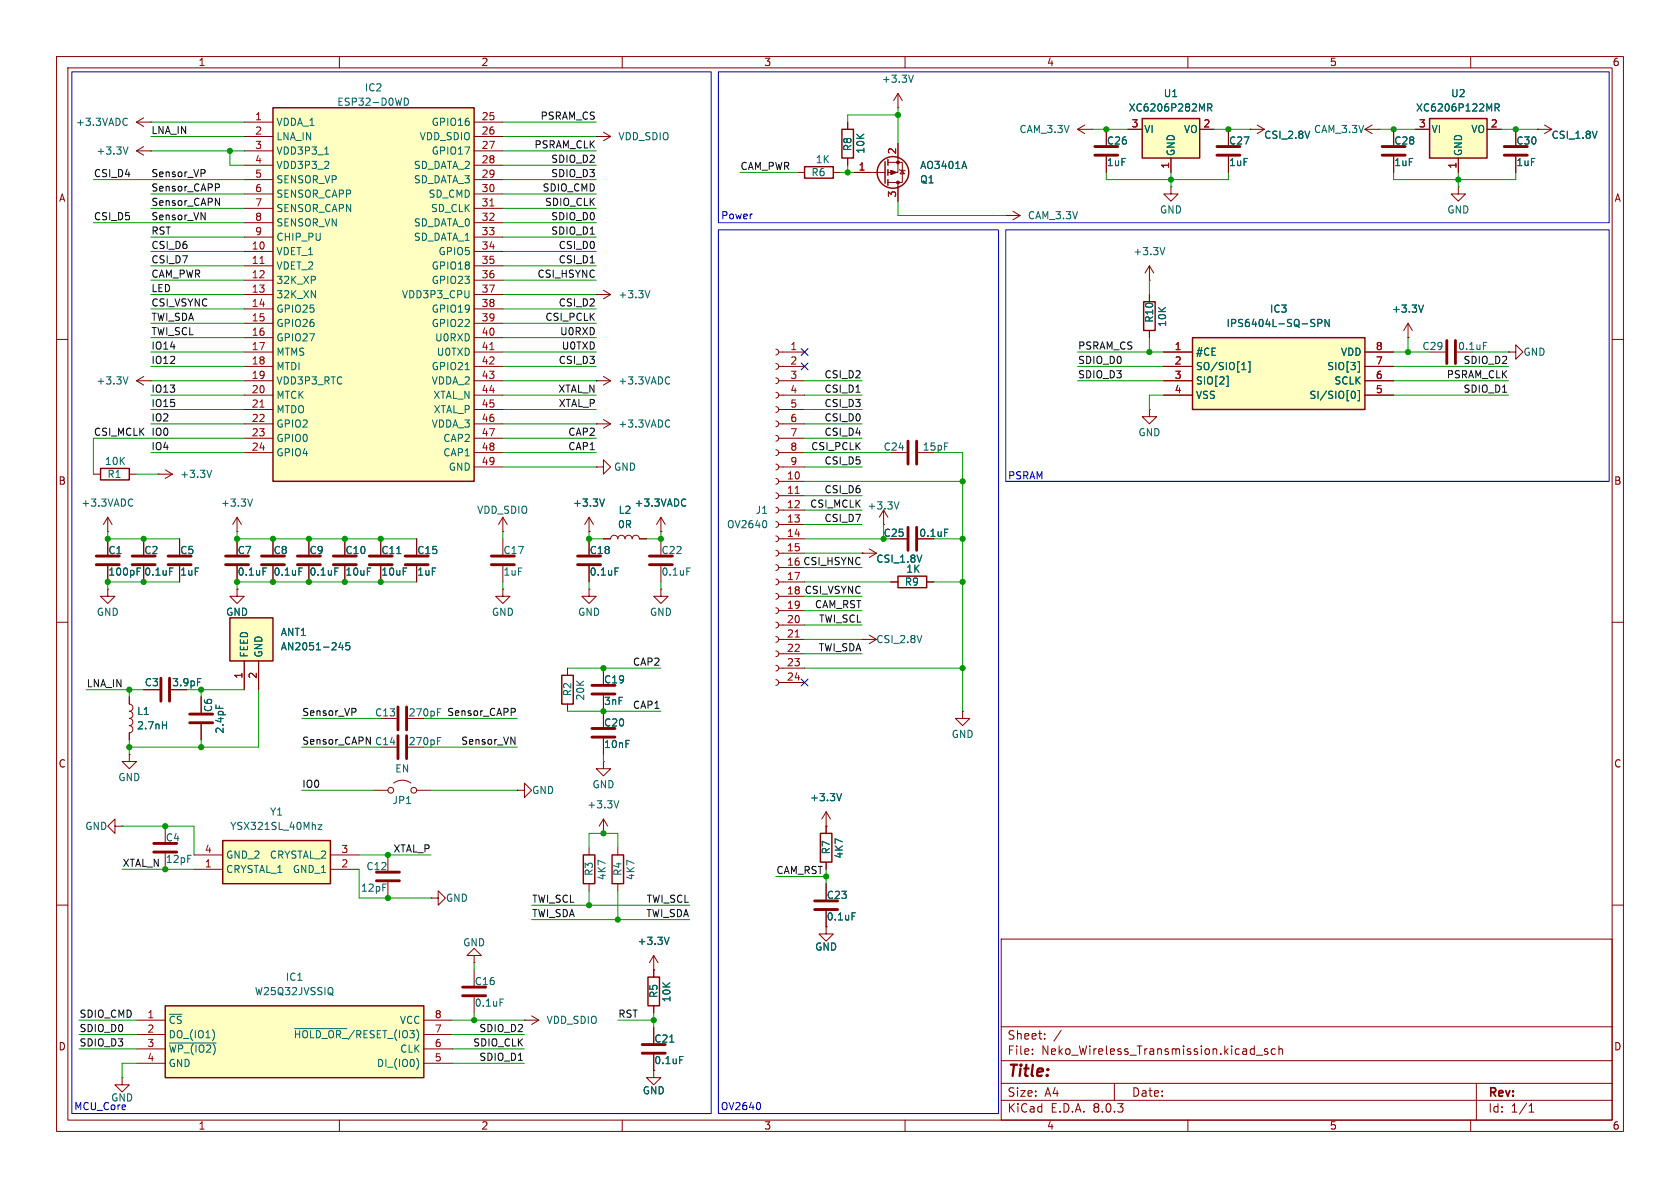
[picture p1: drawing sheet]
<svg xmlns="http://www.w3.org/2000/svg" width="297mm" height="210mm" viewBox="0 0 297 210" stroke-linecap="round" stroke-linejoin="round" font-family="sans-serif">
<g fill="none" stroke="#840000" stroke-width=".18">
<path d="M10 10h277v190h-277zM12 12h273v186h-273zM60 10v2M110 10v2M160 10v2M210 10v2M260 10v2M24.1 26.7l1.3 .7M24.1 26.7h2.6M24.1 21.6l1.3 .8M24.1 21.6h2.6M25.4 25.9l-1.3 .8"/>
<path d="M25.4 20.8l-1.3 .8M26.7 26.7h.1M26.7 21.6h.1M221 22.9h.1M221 22.9h2.5M222.2 22.1l1.3 .8M223.5 22.9l-1.3 .7M241.3 22.9l1.3 .7M241.3 22.9h2.5M242.6 22.1l-1.3 .8M243.8 22.9h.1M257.8 33v1.3h-1.3l1.3 1.3 1.3-1.3h-1.3"/>
<path d="M257.8 33h.1M10 60h2M105.4 52.1h.1M105.4 52.1h2.5M106.7 51.3l1.2 .8M107.9 52.1l-1.2 .7M285 60h2M105.4 74.9h.1M105.4 67.3h.1M105.4 74.9h2.5M105.4 67.3h2.5M106.7 74.2l1.2 .7"/>
<path d="M106.7 66.5l1.2 .8M107.9 74.9l-1.2 .8M107.9 67.3l-1.2 .8M19 94h.1M19 91.4l-.7 1.3M19 91.4v2.6M19 91.4l.8 1.3M27.9 83.8h.1M27.9 83.8h2.6M29.2 83.1l1.3 .7M30.5 83.8l-1.3 .8M88.9 94h.1"/>
<path d="M88.9 91.4l.8 1.3M88.9 91.4v2.6M88.9 91.4l-.8 1.3M104.1 94h.1M104.1 91.4l-.7 1.3M104.1 91.4v2.6M104.1 91.4l.8 1.3M105.4 82.6h1.3v1.2l1.2-1.2-1.2-1.3v1.3M105.4 82.6h.1M106.7 95.3h1.2a.64 .64 0 0 1 .7-.7 .64 .64 0 0 1 .6 .7 .64 .64 0 0 1 .7-.7 .64 .64 0 0 1 .6 .7 .64 .64 0 0 1 .6-.7 .64 .64 0 0 1 .7 .7 .64 .64 0 0 1 .6-.7 .64 .64 0 0 1 .6 .7h1.3M10 110h2M285 110h2"/>
<path d="M10 160h2M285 160h2M177 166h108v32h-108zM21.6 190.5v1.3h-1.3l1.3 1.2 1.3-1.2h-1.3M21.6 190.5h.1M60 198v2M110 198v2M115.6 181.6v2.8M115.6 186.4v2.8M160 198v2M177 194.5h108M177 191.5h108"/>
<path d="M177 187.5h108M177 181.5h108M182.5 186.3v.1M182.5 185.5v.1M184.7 183.6v.1M184.7 182.8v.1M187.6 182.1l-1.3 2M197 191.5v3M210 198v2M222.1 186.5h1.1M224.1 185.5l-.4-.1-.2 .2 .1 .2 .5 .2v.3h-.6M225.5 185.5l-.5-.1-.3 .3v.4l.2 .2h.6"/>
<path d="M226.1 185.5l.2-.1 .4 .1v.9M226.1 184.9v1.5M260 198v2M261 191.5v6.5M270.3 196.6h.9M270.3 195.5l.4-.4v1.5"/>
</g>
<g fill="none" stroke="#006464" stroke-width=".18">
<path d="M22.3 20.9l.2 .1M22.5 22l-.2 .2M22.6 26l-.4 1.2M114.9 51.4l-.4 1.2M118.2 74.2l.2 .2M118.2 66.6l.2 .1M118.4 75.4l-.2 .1M118.4 67.8l-.2 .1M23.2 88.2l.3 .1M23.5 89.4l-.3 .1M37.4 83.1l-.4 1.3M106.9 88.2l-.5 1.3"/>
<path d="M118.4 184.2h.7M120.2 186.8h.6"/>
</g>
<path d="M113.5 186.2h4.1M113.5 184.7h4.1" fill="none" stroke="#840000" stroke-width=".51"/>
<path d="M48.3 19.1h35.5v66h-35.5z" fill="#ffffc2"/>
<path d="M48.3 19.1h35.5v66h-35.5zM17.8 82.8h5.1v2h-5.1zM114.6 172.7h2v5.1h-2z" fill="none" stroke="#840000" stroke-width=".25"/>
<g fill="none" stroke="#840000" stroke-width=".18">
<path d="M43.2 21.6h5.1M43.2 24.1h5.1M43.2 26.7h5.1M43.2 29.2h5.1M43.2 31.8h5.1M43.2 34.3h5.1M43.2 36.8h5.1M43.2 39.4h5.1M83.8 21.6h5.1M83.8 24.1h5.1M83.8 26.7h5.1M83.8 29.2h5.1"/>
<path d="M83.8 31.8h5.1M83.8 34.3h5.1M83.8 36.8h5.1M83.8 39.4h5.1M105.4 24.1h.1M105.4 24.1h2.5M106.7 23.4l1.2 .7M107.9 24.1l-1.2 .8M217.2 22.9v2.8M217.2 27.7v2.8M246.4 22.9v2.8M246.4 27.7v2.8"/>
<path d="M268 22.9v2.8M268 27.7v2.8M43.2 44.5h5.1M43.2 47h5.1M43.2 49.5h5.1M43.2 52.1h5.1M43.2 54.6h5.1M43.2 57.2h5.1M43.2 59.7h5.1M43.2 41.9h5.1M83.8 44.5h5.1M83.8 47h5.1"/>
<path d="M83.8 49.5h5.1M83.8 52.1h5.1M83.8 54.6h5.1M83.8 57.2h5.1M83.8 59.7h5.1M83.8 41.9h5.1M248.9 59.7h.1M248.9 57.2l-.7 1.2M248.9 57.2v2.5M248.9 57.2l.8 1.2M24.1 67.3h2.6M24.1 67.3l1.3 .8"/>
<path d="M25.4 66.5l-1.3 .8M26.7 67.3h.1M43.2 62.2h5.1M43.2 64.8h5.1M43.2 67.3h5.1M43.2 69.9h5.1M43.2 72.4h5.1M43.2 74.9h5.1M43.2 77.5h5.1M83.8 62.2h5.1M83.8 64.8h5.1M83.8 67.3h5.1"/>
<path d="M83.8 69.9h5.1M83.8 72.4h5.1M83.8 74.9h5.1M83.8 77.5h5.1M252.7 62.2h2.8M16.5 83.8h1.3M19 95.3v2.7M22.9 83.8h1.2M31.7 95.3v2.7M41.9 94h.1M41.9 91.4l-.8 1.3M41.9 91.4v2.6"/>
<path d="M41.9 91.4l.8 1.3M43.2 80h5.1M83.8 80h5.1M83.8 82.6h5.1M116.8 94h.1M116.8 91.4v2.6M116.8 95.3v2.7M116.8 91.4l-.7 1.3M116.8 91.4l.8 1.3M31.7 100.1v2.8M116.8 104.1v1.3h-1.2l1.2 1.3 1.3-1.3h-1.3M116.8 104.1h.1"/>
<path d="M116.8 100.1v2.8M115.6 171.5h.1M115.6 168.9l-.8 1.3M115.6 168.9v3.8M115.6 177.8v1.3M115.6 168.9l.7 1.3M115.6 189.2v1.3h-1.3l1.3 1.3 1.2-1.3h-1.2M115.6 189.2h.1"/>
</g>
<path d="M86.6 36.4h.7M46 46.6h.7M46 72h.7M86.6 61.8h.7" fill="none" stroke="#a90000" stroke-width=".18"/>
<g fill="none" stroke="#006464" stroke-width=".18">
<path d="M71.5 17.3a.64 .64 0 0 1 .7 .7 .64 .64 0 0 1-.7 .6zM57.4 27.2h.7M251.6 53.9l-.4 1.3M22.6 66.6l-.4 1.3M82.2 65.3h.8M262.2 60.5h.7M44.6 88.2l-.4 1.3M121 88.2l.3 .1M121.3 89.4l-.3 .1M24.2 100.4h.6M24.2 101h.5M121.4 100.4h.6"/>
<path d="M118.3 165.7l-.4 1.2"/>
</g>
<g fill="none" stroke="#840000" stroke-width=".51">
<path d="M215.1 27.4h4.1M215.1 25.9h4.1M244.3 27.4h4.1M244.3 25.9h4.1M265.9 27.4h4.1M265.9 25.9h4.1M255.8 60.2v4.1M257.3 60.2v4.1M17 99.8h4.1M17 98.3h4.1M29.7 99.8h4.1M29.7 98.3h4.1"/>
<path d="M114.8 99.8h4.1M114.8 98.3h4.1"/>
</g>
<path d="M252.7 21h10.2v6.9h-10.2z" fill="#ffffc2"/>
<path d="M252.7 21h10.2v6.9h-10.2zM158.7 101.9h5.1v2h-5.1zM145 147.3h2.1v5.1h-2.1z" fill="none" stroke="#840000" stroke-width=".25"/>
<g fill="none" stroke="#840000" stroke-width=".18">
<path d="M250.2 22.9h2.5M257.8 27.9v2.6M262.9 22.9h2.5M203.2 49.5h.1M203.2 47l-.8 1.3M203.2 47v2.5M203.2 47l.8 1.3M137.2 79.5l.3 .2 .2 .3-.2 .4-.3 .1M137.2 77l.3 .1 .2 .4-.2 .3-.3 .2M137.2 74.4l.3 .2 .2 .3-.2 .4-.3 .1M137.2 71.9l.3 .1 .2 .4-.2 .3-.3 .2M137.2 69.3l.3 .2 .2 .4-.2 .3-.3 .2"/>
<path d="M137.2 66.8l.3 .2 .2 .3-.2 .4-.3 .1M137.2 64.3l.3 .1 .2 .4-.2 .3-.3 .2M137.2 61.7l.3 .2 .2 .3-.2 .4-.3 .1M137.7 77.5h4.5M137.7 74.9h4.5M137.7 72.4h4.5M137.7 69.9h4.5M137.7 67.3h4.5M137.7 64.8h4.5M137.7 62.2h4.5M203.2 72.4v1.3h-1.3l1.3 1.2 1.3-1.2h-1.3M203.2 72.4h.1"/>
<path d="M137.2 99.8l.3 .2 .2 .3-.2 .4-.3 .1M137.2 97.3l.3 .1 .2 .4-.2 .3-.3 .2M137.2 94.7l.3 .2 .2 .4-.2 .3-.3 .2M137.2 92.2l.3 .2 .2 .3-.2 .4-.3 .1M137.2 89.7l.3 .1 .2 .4-.2 .3-.3 .2M137.2 87.1l.3 .2 .2 .3-.2 .4-.3 .1M137.2 84.6l.3 .1 .2 .4-.2 .3-.3 .2M137.2 82l.3 .2 .2 .4-.2 .3-.3 .2M137.7 97.8h4.5M137.7 95.3h4.5M137.7 92.7h4.5M137.7 90.2h4.5"/>
<path d="M137.7 87.6h4.5M137.7 85.1h4.5M137.7 82.6h4.5M137.7 80h4.5M152.4 97.8h.1M152.4 97.8h2.5M153.7 97l1.2 .8M154.9 97.8l-1.2 .8M156.2 92.7h.1M156.2 90.2l-.8 1.2M156.2 90.2v2.5M156.2 90.2l.8 1.2"/>
<path d="M157.5 95.3h2.8M157.5 80h2.8M162.3 80h2.8M137.2 117.6l.3 .2 .2 .3-.2 .4-.3 .1M137.2 115.1l.3 .1 .2 .4-.2 .3-.3 .2M137.2 112.5l.3 .2 .2 .3-.2 .4-.3 .1M137.2 110l.3 .1 .2 .4-.2 .3-.3 .2M137.2 107.4l.3 .2 .2 .4-.2 .3-.3 .2M137.2 104.9l.3 .2 .2 .3-.2 .4-.3 .1M137.2 102.4l.3 .1 .2 .4-.2 .3-.3 .2M137.7 113h4.5M137.7 102.9h4.5"/>
<path d="M137.7 118.1h4.5M137.7 115.6h4.5M137.7 110.5h4.5M137.7 108h4.5M137.7 105.4h4.5M137.7 100.3h4.5M152.4 113h.1M152.4 113h2.5M153.7 112.3l1.2 .7M154.9 113l-1.2 .8M157.5 102.9h1.2M163.8 102.9h1.3"/>
<path d="M137.2 120.1l.3 .2 .2 .4-.2 .3-.3 .2M137.7 120.7h4.5M170.2 125.7v1.3h-1.3l1.3 1.3 1.2-1.3h-1.2M170.2 125.7h.1M146 146.1h.1M146 143.5l-.7 1.3M146 143.5v3.8M146 152.4v1.3M146 156.2v2.8M146 143.5l.8 1.3M146 163.8v1.3h-1.2l1.2 1.3 1.3-1.3h-1.3M146 163.8h.1"/>
<path d="M146 161v2.8"/>
</g>
<path d="M264.3 19h.6l.1-.2v-.3l-.7-.1v1.2M264.6 19l.4 .6M205.9 43.8l-.4 1.2M135.4 92.1l.1 .4-.1 .7M158.9 88.7l-.4 1.3M167 93.5h.6M148.8 140.3l-.5 1.2M150.6 161.4h.6" fill="none" stroke="#006464" stroke-width=".18"/>
<path d="M140.6 87.2h.7M140.6 112.6h.7" fill="none" stroke="#a90000" stroke-width=".18"/>
<path d="M160.5 78v4M162.1 78v4M160.5 93.2v4.1M162.1 93.2v4.1M144 159.3h4.1M144 160.8h4.1" fill="none" stroke="#840000" stroke-width=".51"/>
<path d="M210.8 59.7h30.5v12.7h-30.5z" fill="#ffffc2"/>
<path d="M202.2 53.3h2v5.1h-2zM210.8 59.7h30.5v12.7h-30.5z" fill="none" stroke="#840000" stroke-width=".25"/>
<g fill="none" stroke="#840000" stroke-width=".18">
<path d="M195.6 22.9v2.8M195.6 27.7v2.8M207 33v1.3h-1.3l1.3 1.3 1.3-1.3h-1.3M207 33h.1M271.8 22.9h.1M271.8 22.9h2.5M273 22.1l1.3 .8M274.3 22.9l-1.3 .7M203.2 52.1v1.2M203.2 58.4v1.3M205.7 62.2h5.1M205.7 64.8h5.1"/>
<path d="M205.7 67.3h5.1M205.7 69.9h5.1M241.3 62.2h5.1M241.3 64.8h5.1M241.3 67.3h5.1M241.3 69.9h5.1M266.7 62.2h1.3v1.3l1.2-1.3-1.2-1.2v1.2M266.7 62.2h.1"/>
</g>
<path d="M232.3 56.5h.1M232.3 57.2l.1 .2-.1 .3M233 57.1h.6l.1-.2-.1-.3-.6-.1v1.2M235 56.5v1.2l-.7-1.2v1.2M217.1 66.5v1.8h-.3M219.5 65.3h.8M220.7 64h.3v1.8h-.3M239.1 69.2h.1a.68 .68 0 0 1 .4 .6 .68 .68 0 0 1-.4 .6h-.1M240 64h.3v1.8h-.3M240 69h.3v1.9h-.3" fill="none" stroke="#006464" stroke-width=".18"/>
<path d="M193.5 27.4h4.1M193.5 25.9h4.1" fill="none" stroke="#840000" stroke-width=".51"/>
<path d="M201.9 21h10.2v6.9h-10.2z" fill="#ffffc2"/>
<g fill="none" stroke="#840000" stroke-width=".25">
<path d="M142.2 29.5h5.1v2h-5.1zM148.8 22.9h2.1v5h-2.1zM156.5 28.6v3.8M157 28.2v1M157 30v1M157 31.8v1M201.9 21h10.2v6.9h-10.2z"/>
<circle cx="157.9" cy="30.5" r="2.79"/>
</g>
<g fill="none" stroke="#840000" stroke-width=".18">
<path d="M158.7 19.1h.1M158.7 16.5l.8 1.3M158.7 16.5v2.6M158.7 16.5l-.7 1.3M141 30.5h1.2M147.3 30.5h1.3M149.9 21.6v1.3M149.9 27.9v1.3M151.1 30.5h5.4M157 28.7h2.5v3.6h-2.5M158.7 25.4v5.1h-1.7M158.7 32.3v3.3"/>
<path d="M159 30l.1 .1h.8l.1 .1M159.5 30.1l.4 .6h-.8zM177.8 38.1h.1M177.8 38.1h2.5M179.1 37.3l1.2 .8M180.3 38.1l-1.2 .8M190.5 22.9h2.5M190.5 22.9l1.3 .7M191.8 22.1l-1.3 .8M193 22.9h.1M199.4 22.9h2.5M207 27.9v2.6"/>
<path d="M212.1 22.9h2.5"/>
</g>
<path d="M161.5 13.3l-.5 1.2M213.5 19h.6l.1-.2v-.3l-.7-.1v1.2M213.8 19l.4 .6M170.5 28.5l.4 1.3" fill="none" stroke="#006464" stroke-width=".18"/>
<g fill="#840000" stroke="#840000" stroke-width=".18">
<path d="M157.5 30.1l1 .4-1 .4z"/>
<circle cx="158.7" cy="28.7" r=".25"/>
<circle cx="158.7" cy="32.3" r=".25"/>
</g>
<path d="M29.2 177.8h45.7v12.7h-45.7z" fill="#ffffc2"/>
<path d="M29.2 177.8h45.7v12.7h-45.7z" fill="none" stroke="#840000" stroke-width=".25"/>
<path d="M22.9 133.4v1.2h-1.3l1.3 1.3 1.2-1.3h-1.2M22.9 133.4h.1M20.3 146.1v1.2l-1.3-1.2 1.3-1.3v1.3h1.3M21.6 146.1h.1M24.1 180.3h5.1M24.1 182.9h5.1M24.1 185.4h5.1M24.1 188h5.1M74.9 180.3h5.1M74.9 182.9h5.1M74.9 185.4h5.1M74.9 188h5.1" fill="none" stroke="#840000" stroke-width=".18"/>
<path d="M58.7 174.6a.9 .9 0 0 1 0 1.2l.2 .2M29.9 184.4h8.3M37.9 182.6v.8M52.1 181.8h9.2M73.7 187.1a1.49 1.49 0 0 1 0 1.9" fill="none" stroke="#006464" stroke-width=".18"/>
<path d="M39.4 148.6h19v7.6h-19z" fill="#ffffc2"/>
<path d="M39.4 148.6h19v7.6h-19z" fill="none" stroke="#840000" stroke-width=".25"/>
<path d="M48.3 95.3v2.7M48.3 100.1v2.8M22.9 123.2v1.3a.64 .64 0 0 1 .6 .6 .64 .64 0 0 1-.6 .6 .64 .64 0 0 1 .6 .7 .64 .64 0 0 1-.6 .6 .64 .64 0 0 1 .6 .6 .64 .64 0 0 1-.6 .7 .64 .64 0 0 1 .6 .6 .64 .64 0 0 1-.6 .6v1.3M29.2 146.1v2.7M34.3 153.7h5.1M34.3 151.1h5.1M58.4 153.7h5.1M58.4 151.1h5.1M68.6 151.1v2.8M68.6 156v2.8" fill="none" stroke="#840000" stroke-width=".18"/>
<path d="M34.9 120h.6M52.8 100.4h.7M28.7 128.2h.7M29.4 127.6v1.2M56.2 145.8h.7l-.7 .8h.7" fill="none" stroke="#006464" stroke-width=".18"/>
<path d="M46.2 99.8h4.1M46.2 98.3h4.1M28.4 119.9v4.1M30 119.9v4.1M27.2 150.6h4M27.2 149.1h4M66.5 155.7h4.1M66.5 154.2h4.1" fill="none" stroke="#840000" stroke-width=".51"/>
<path d="M40.6 109.2h7.7v7.6h-7.7z" fill="#ffffc2"/>
<path d="M40.6 109.2h7.7v7.6h-7.7zM99.3 119.4h2v5.1h-2zM103.1 151.1h2.1v5.1h-2.1zM108.2 151.1h2v5.1h-2z" fill="none" stroke="#840000" stroke-width=".25"/>
<g fill="none" stroke="#840000" stroke-width=".18">
<path d="M149.9 21.6v1.3M149.9 27.9v1.3M151.1 30.5h2.6M158.7 25.4v2.5M158.7 33v2.6M195.6 22.9v2.8M195.6 27.7v2.8M199.4 22.9h2.5M207 27.9v2.6M212.1 22.9h2.5M217.2 22.9v2.8M217.2 27.7v2.8"/>
<path d="M221 22.9h.1M246.4 22.9v2.8M246.4 27.7v2.8M250.2 22.9h2.5M257.8 27.9v2.6M262.9 22.9h2.5M268 22.9v2.8M268 27.7v2.8M271.8 22.9h.1M203.2 52.1v1.2M203.2 58.4v1.3M248.9 59.7h.1"/>
<path d="M205.7 62.2h5.1M205.7 64.8h5.1M205.7 67.3h5.1M205.7 69.9h5.1M241.3 62.2h5.1M241.3 64.8h5.1M241.3 67.3h5.1M241.3 69.9h5.1M19 95.3v2.7M25.4 95.3v2.7M31.7 95.3v2.7M41.9 95.3v2.7"/>
<path d="M48.3 95.3v2.7M54.6 95.3v2.7M61 95.3v2.7M67.3 95.3v2.7M73.7 95.3v2.7M88.9 95.3v2.7M104.1 94h.1M104.1 95.3v2.7M106.7 95.3h1.2M113 95.3h1.3M116.8 94h.1M152.4 97.8h.1"/>
<path d="M157.5 95.3h2.8M19 104.1v1.3h-1.2l1.2 1.3 1.3-1.3h-1.3M19 104.1h.1M25.4 100.1v2.8M31.7 100.1v2.8M41.9 104.1v1.3h-1.3l1.3 1.3 1.3-1.3h-1.3M41.9 104.1h.1M41.9 100.1v2.8M43.2 116.8v5.1M45.7 116.8v5.1M48.3 100.1v2.8M54.6 100.1v2.8"/>
<path d="M61 100.1v2.8M67.3 100.1v2.8M73.7 100.1v2.8M88.9 104.1v1.3h-1.3l1.3 1.3 1.3-1.3h-1.3M88.9 104.1h.1M88.9 100.1v2.8M100.3 118.1v1.3M104.1 104.1v1.3h-1.2l1.2 1.3 1.3-1.3h-1.3M104.1 104.1h.1M104.1 100.1v2.8M106.7 118.1v2.8M157.5 102.9h1.2"/>
<path d="M163.8 102.9h1.3M22.9 123.2v1.3M22.9 129.5v1.3M35.6 123.2v2.8M35.6 128v2.8M66 139.7h2.6M67.3 132.1h2.8M67.3 127h2.8M69.6 138.4a2.54 2.54 0 0 1 3 0M73.7 139.7h2.5M91.4 139.7h1.3v1.3l1.3-1.3-1.3-1.3v1.3M91.4 139.7h.1"/>
<path d="M100.3 124.5v1.2M106.7 134.6v1.3h-1.3l1.3 1.3 1.2-1.3h-1.2M106.7 134.6h.1M106.7 122.9v5.6M106.7 130.6v2.8M76.2 158.8h1.3v1.2l1.2-1.2-1.2-1.3v1.3M76.2 158.8h.1M104.1 149.9v1.2M104.1 156.2v1.3M106.7 147.3h.1M106.7 144.8v2.5M106.7 144.8l-.8 1.3"/>
<path d="M106.7 144.8l.7 1.3M109.2 149.9v1.2M109.2 156.2v1.3M146 146.1h.1M146 146.1v1.2M146 152.4v1.3M146 156.2v2.8M83.8 168.9h-1.3l1.3-1.3 1.3 1.3h-1.3v1.3M83.8 170.2h.1M83.8 171.5v2.7M83.8 176.3v2.8M94 179.6l1.2 .7"/>
<path d="M115.6 171.5h.1M115.6 171.5v1.2M115.6 177.8v1.3M146 163.8h.1M146 161v2.8M92.7 180.3h.1M92.7 180.3h2.5M95.2 180.3l-1.2 .8M115.6 189.2h.1M115.6 181.6v2.8M115.6 186.4v2.8"/>
<circle cx="69.1" cy="139.7" r=".51"/>
<circle cx="73.2" cy="139.7" r=".51"/>
</g>
<g fill="none" stroke="#006464" stroke-width=".18">
<path d="M213.5 19h.6l.1-.2v-.3l-.7-.1v1.2M213.8 19l.4 .6M264.3 19h.6l.1-.2v-.3l-.7-.1v1.2M264.6 19l.4 .6M170.5 28.5l.4 1.3M232.3 56.5h.1M232.3 57.2l.1 .2-.1 .3M233 57.1h.6l.1-.2-.1-.3-.6-.1v1.2M235 56.5v1.2l-.7-1.2v1.2M251.6 53.9l-.4 1.3M217.1 66.5v1.8h-.3M219.5 65.3h.8"/>
<path d="M220.7 64h.3v1.8h-.3M239.1 69.2h.1a.68 .68 0 0 1 .4 .6 .68 .68 0 0 1-.4 .6h-.1M240 64h.3v1.8h-.3M240 69h.3v1.9h-.3M70.1 97.9h.8M106.9 88.2l-.5 1.3M121 88.2l.3 .1M121.3 89.4l-.3 .1M167 93.5h.6M24.2 100.4h.6M24.2 101h.5M30 100.4h.6"/>
<path d="M34.9 120h.6M46.5 100.4h.6M52.8 100.4h.7M59.2 100.4h.6M60.2 113.5l-.3 1h.8M60.5 114v.9M61.8 113.6h-.6l-.1 .6 .2-.1 .4 .1 .2 .1-.1 .5-.2 .1-.5-.1M108.7 100.4h.6M28.7 128.2h.7M29.4 127.6v1.2M77.3 131h.5M77.3 130.4h.6"/>
<path d="M77.3 125.9h.5M77.3 125.3h.6M109.4 141.5l-.4 1.3M148.8 140.3l-.5 1.2M88.4 176.6h.6M118.3 165.7l-.4 1.2M150.6 161.4h.6M118.4 184.2h.7M120.2 186.8h.6"/>
</g>
<g fill="none" stroke="#840000" stroke-width=".51">
<path d="M23.4 99.8h4M23.4 98.3h4M39.9 99.8h4M39.9 98.3h4M52.6 99.8h4M52.6 98.3h4M58.9 99.8h4.1M58.9 98.3h4.1M65.3 99.8h4M65.3 98.3h4M71.6 99.8h4.1M71.6 98.3h4.1"/>
<path d="M86.9 99.8h4M86.9 98.3h4M102.1 99.8h4.1M102.1 98.3h4.1M33.5 127.8h4.1M33.5 126.2h4.1M70.4 125v4M70.4 130v4.1M71.9 125v4M71.9 130v4.1M104.6 122.7h4.1M104.6 121.2h4.1"/>
<path d="M104.6 130.3h4.1M104.6 128.8h4.1M81.8 176h4.1M81.8 174.5h4.1"/>
</g>
<path d="M35.5 37.6l.8 1.3v-1.3M36.1 30l.2 .2-.2 .4M38.1 35l.7 1.3v-1.3M38.6 32.5l.2 .2-.1 .4-.1 .1M62.8 125.3l.1 .2-.1 .3M64.7 130.3l.8 1.3v-1.3M90.3 130.3l.7 1.3v-1.3M90.9 125.2l.2 .3-.1 .3-.1 .1" fill="none" stroke="#0f0f0f" stroke-width=".18"/>
<path d="M12.7 12.7h113v184.2h-113zM127 12.7h157.5v26.7h-157.5zM127 40.6h49.5v156.3h-49.5zM177.8 40.6h106.7v44.5h-106.7zM134.3 195l.2 .4-.2 .6" fill="none" stroke="#0000c2" stroke-width=".18"/>
<g fill="none" stroke="#009600" stroke-width=".18">
<path d="M158.7 19.1v6.3M16.5 31.8h26.7M16.5 39.4h26.7M26.7 21.6h16.5M26.7 26.7h16.5M26.7 24.1h16.5M26.7 34.3h16.5M26.7 36.8h16.5M40.6 26.7v2.5h2.6M88.9 21.6h16.5M88.9 26.7h16.5M88.9 24.1h16.5"/>
<path d="M88.9 29.2h16.5M88.9 31.8h16.5M88.9 34.3h16.5M88.9 36.8h16.5M88.9 39.4h16.5M130.8 30.5h10.2M148.6 30.5h2.5M149.9 29.2v1.3M158.7 35.6v2.5h19.1M158.7 20.3h-8.8v1.3M193 22.9h6.4M195.6 30.5v1.3h21.6v-1.3"/>
<path d="M207 30.5v2.5M214.6 22.9h6.4M243.8 22.9h6.4M246.4 30.5v1.3h21.6v-1.3M257.8 30.5v2.5M265.4 22.9h6.4M26.7 44.5h16.5M26.7 41.9h16.5M26.7 49.5h16.5M26.7 52.1h16.5M26.7 57.2h16.5M26.7 59.7h16.5"/>
<path d="M26.7 54.6h16.5M26.7 47h16.5M88.9 44.5h16.5M88.9 41.9h16.5M88.9 49.5h16.5M88.9 52.1h16.5M88.9 57.2h16.5M88.9 59.7h16.5M88.9 54.6h16.5M88.9 47h16.5M203.2 49.5v2.6M203.2 59.7v2.5"/>
<path d="M248.9 59.7v2.5M26.7 69.9h16.5M26.7 67.3h16.5M26.7 72.4h16.5M26.7 74.9h16.5M26.7 62.2h16.5M26.7 64.8h16.5M43.2 77.5h-26.7v6.3M88.9 69.9h16.5M88.9 67.3h16.5M88.9 72.4h16.5M88.9 74.9h16.5"/>
<path d="M88.9 62.2h16.5M88.9 64.8h16.5M88.9 77.5h16.5M142.2 69.9h10.2M142.2 67.3h10.2M142.2 72.4h10.2M142.2 74.9h10.2M142.2 77.5h10.2M190.5 67.3h15.2M190.5 62.2h15.2M190.5 64.8h15.2M205.7 69.9h-2.5v2.5"/>
<path d="M246.4 69.9h20.3M246.4 67.3h20.3M246.4 62.2h6.3M246.4 64.8h20.3M260.3 62.2h6.4M19 94v1.3h12.7M24.1 83.8h3.8M26.7 80h16.5M41.9 94v1.3h31.8M88.9 80h16.5M88.9 82.6h16.5M88.9 94v1.3"/>
<path d="M104.1 94v1.3h2.6M116.8 94v1.3h-2.5M142.2 80h15.3M142.2 97.8h10.2M142.2 92.7h10.2M142.2 82.6h10.2M142.2 85.1h28M142.2 87.6h10.2M142.2 90.2h10.2M156.2 92.7v2.6h-14M165.1 80h5.1v45.7M165.1 95.3h5.1"/>
<path d="M31.7 102.9h-12.7v1.2M73.7 102.9h-31.8v1.2M88.9 102.9v1.2M100.3 118.1h16.5M104.1 102.9v1.2M116.8 102.9v1.2M142.2 113h10.2M142.2 105.4h10.2M142.2 108h10.2M142.2 110.5h10.2M142.2 118.1h28M142.2 115.6h10.2"/>
<path d="M142.2 102.9h15.3M142.2 100.3h10.2M165.1 102.9h5.1M15.2 121.9h10.2M22.9 121.9v1.3M22.9 130.8v2.6M33 121.9h10.2M35.6 121.9v1.3M35.6 130.8v1.3M45.7 121.9v10.2h-22.8M53.3 139.7h12.7M53.3 132.1h14"/>
<path d="M53.3 127h14M74.9 132.1h16.5M74.9 127h16.5M76.2 139.7h15.2M100.3 125.7h16.5M106.7 133.4v1.2M21.6 146.1h12.7v5M21.6 153.7h12.7M63.5 151.1h12.7M63.5 153.7v5.1h12.7M104.1 149.9v-2.6h5.1v2.6M104.1 157.5v2.5"/>
<path d="M109.2 157.5v5.1M137.2 154.9h8.8v1.3M83.8 170.2v1.3M83.8 179.1v1.2M94 160h27.9M94 162.6h27.9M115.6 179.1v2.5M14 182.9h10.1M14 180.3h10.1M14 185.4h10.1M24.1 188h-2.5v2.5M80 182.9h12.7"/>
<path d="M80 188h12.7M80 180.3h12.7M80 185.4h12.7M109.2 180.3h6.4"/>
</g>
<path d="M141.6 64.2l1.2 1.2M141.6 61.6l1.2 1.2M142.8 64.2l-1.2 1.2M142.8 61.6l-1.2 1.2M141.6 120l1.2 1.3M142.8 120l-1.2 1.3" fill="none" stroke="#000084" stroke-width=".18"/>
<g fill="#009600" stroke="#009600" stroke-width=".18">
<circle cx="67.3" cy="95.3" r=".46"/>
<circle cx="40.6" cy="26.7" r=".46"/>
<circle cx="19" cy="95.3" r=".46"/>
<circle cx="19" cy="102.9" r=".46"/>
<circle cx="25.4" cy="95.3" r=".46"/>
<circle cx="25.4" cy="102.9" r=".46"/>
<circle cx="67.3" cy="102.9" r=".46"/>
<circle cx="203.2" cy="62.2" r=".46"/>
<circle cx="268" cy="22.9" r=".46"/>
<circle cx="248.9" cy="62.2" r=".46"/>
<circle cx="257.8" cy="31.8" r=".46"/>
<circle cx="104.1" cy="95.3" r=".46"/>
<circle cx="106.7" cy="125.7" r=".46"/>
<circle cx="106.7" cy="118.1" r=".46"/>
<circle cx="104.1" cy="160" r=".46"/>
<circle cx="106.7" cy="147.3" r=".46"/>
<circle cx="116.8" cy="95.3" r=".46"/>
<circle cx="149.9" cy="30.5" r=".46"/>
<circle cx="158.7" cy="20.3" r=".46"/>
<circle cx="246.4" cy="22.9" r=".46"/>
<circle cx="146" cy="154.9" r=".46"/>
<circle cx="170.2" cy="118.1" r=".46"/>
<circle cx="170.2" cy="102.9" r=".46"/>
<circle cx="170.2" cy="95.3" r=".46"/>
<circle cx="170.2" cy="85.1" r=".46"/>
<circle cx="217.2" cy="22.9" r=".46"/>
<circle cx="207" cy="31.8" r=".46"/>
<circle cx="195.6" cy="22.9" r=".46"/>
<circle cx="29.2" cy="146.1" r=".46"/>
<circle cx="68.6" cy="158.8" r=".46"/>
<circle cx="29.2" cy="153.7" r=".46"/>
<circle cx="35.6" cy="121.9" r=".46"/>
<circle cx="48.3" cy="95.3" r=".46"/>
<circle cx="54.6" cy="95.3" r=".46"/>
<circle cx="35.6" cy="132.1" r=".46"/>
<circle cx="48.3" cy="102.9" r=".46"/>
<circle cx="41.9" cy="95.3" r=".46"/>
<circle cx="41.9" cy="102.9" r=".46"/>
<circle cx="61" cy="102.9" r=".46"/>
<circle cx="54.6" cy="102.9" r=".46"/>
<circle cx="61" cy="95.3" r=".46"/>
<circle cx="22.9" cy="132.1" r=".46"/>
<circle cx="22.9" cy="121.9" r=".46"/>
<circle cx="68.6" cy="151.1" r=".46"/>
<circle cx="109.2" cy="162.6" r=".46"/>
<circle cx="83.8" cy="180.3" r=".46"/>
<circle cx="115.6" cy="180.3" r=".46"/>
</g>
<text font-size="2.8" fill="#840000" x="178" y="190.9">Title:</text>
<g font-size="2.1" fill="#840000">
<text x="178" y="184">Sheet:</text>
<text x="178" y="186.7">File:</text>
<text x="184.1" y="186.7">Neko_Wireless_Transmission.kicad_sch</text>
<text x="178" y="196.9">KiCad</text>
<text x="178" y="194.1">Size:</text>
<text x="184.7" y="194.1">A4</text>
<text x="185.7" y="196.9">E.D.A.</text>
<text x="193.3" y="196.9">8.0.3</text>
<text x="200" y="194.1">Date:</text>
<text x="263" y="194.3">Rev:</text>
<text x="263" y="196.9">Id:</text>
<text x="267.1" y="196.9">1/1</text>
</g>
<g font-size="1.8" fill="#840000">
<text x="35" y="11.9">1</text>
<text x="85" y="11.9">2</text>
<text x="135" y="11.9">3</text>
<text x="185" y="11.9">4</text>
<text x="235" y="11.9">5</text>
<text x="285" y="11.9">6</text>
<text x="10.3" y="35.9">A</text>
<text x="285.3" y="35.9">A</text>
<text x="10.3" y="85.9">B</text>
<text x="285.3" y="85.9">B</text>
<text x="162.4" y="95.1">0.1uF</text>
<text x="19.1" y="102">100pF</text>
<text x="25.5" y="121.5">C3</text>
<text x="30.3" y="121.5">3.9pF</text>
<text x="10.3" y="135.9">C</text>
<text x="285.3" y="135.9">C</text>
<text x="10.3" y="185.9">D</text>
<text x="285.3" y="185.9">D</text>
<text x="35" y="199.9">1</text>
<text x="85" y="199.9">2</text>
<text x="135" y="199.9">3</text>
<text x="185" y="199.9">4</text>
<text x="235" y="199.9">5</text>
<text x="285" y="199.9">6</text>
</g>
<g font-size="1.8" fill="#006464">
<text x="64.4" y="16.4">IC2</text>
<text x="155.8" y="14.8">+3.3V</text>
<text x="205.6" y="17.4">U1</text>
<text x="256.4" y="17.4">U2</text>
<text x="13.3" y="22.5">+3.3VADC</text>
<text x="48.8" y="22.5">VDDA_1</text>
<text x="59.5" y="18.9">ESP32-D0WD</text>
<text x="76.2" y="22.5">GPIO16</text>
<text x="180.1" y="23.7">CAM_3.3V</text>
<text x="199.4" y="19.9">XC6206P282MR</text>
<text x="202.2" y="23.7">VI</text>
<text x="209.2" y="23.7">VO</text>
<text x="232.2" y="23.7">CAM_3.3V</text>
<text x="250.2" y="19.9">XC6206P122MR</text>
<text x="253" y="23.7">VI</text>
<text x="260" y="23.7">VO</text>
<text x="17" y="27.5">+3.3V</text>
<text x="48.8" y="25">LNA_IN</text>
<text x="48.8" y="27.5">VDD3P3_1</text>
<text x="74.1" y="25">VDD_SDIO</text>
<text x="76.2" y="27.5">GPIO17</text>
<text x="109.2" y="25">VDD_SDIO</text>
<text x="144.1" y="29.1">1K</text>
<text x="150.7" y="26.8" transform="rotate(-90 150.7 26.8)">R8</text>
<text x="153" y="27.3" transform="rotate(-90 153 27.3)">10K</text>
<text x="195.6" y="29.6">1uF</text>
<text x="195.6" y="25.8">C26</text>
<text x="207.9" y="27.7" transform="rotate(-90 207.9 27.7)">GND</text>
<text x="217.2" y="29.6">1uF</text>
<text x="217.2" y="25.8">C27</text>
<text x="223.4" y="24.7">CSI_2.8V</text>
<text x="246.4" y="29.6">1uF</text>
<text x="246.4" y="25.8">C28</text>
<text x="258.7" y="27.7" transform="rotate(-90 258.7 27.7)">GND</text>
<text x="268" y="25.8">C30</text>
<text x="268" y="29.6">1uF</text>
<text x="274.2" y="24.7">CSI_1.8V</text>
<text x="48.8" y="30.1">VDD3P3_2</text>
<text x="48.8" y="32.6">SENSOR_VP</text>
<text x="48.8" y="35.2">SENSOR_CAPP</text>
<text x="73.1" y="30.1">SD_DATA_2</text>
<text x="73.1" y="32.6">SD_DATA_3</text>
<text x="75.7" y="35.2">SD_CMD</text>
<text x="143.4" y="31.3">R6</text>
<text x="162.6" y="30.1">AO3401A</text>
<text x="162.6" y="32.6">Q1</text>
<text x="48.8" y="37.7">SENSOR_CAPN</text>
<text x="48.8" y="40.2">SENSOR_VN</text>
<text x="73.1" y="40.2">SD_DATA_0</text>
<text x="76.1" y="37.7">SD_CLK</text>
<text x="181.6" y="39">CAM_3.3V</text>
<text x="205" y="37.9">GND</text>
<text x="255.8" y="37.9">GND</text>
<text x="48.8" y="45.3">VDET_1</text>
<text x="48.8" y="47.9">VDET_2</text>
<text x="48.8" y="42.8">CHIP_PU</text>
<text x="73.1" y="42.8">SD_DATA_1</text>
<text x="76.2" y="47.9">GPIO18</text>
<text x="77.4" y="45.3">GPIO5</text>
<text x="200.3" y="45.3">+3.3V</text>
<text x="48.8" y="50.4">32K_XP</text>
<text x="48.8" y="52.9">32K_XN</text>
<text x="71" y="52.9">VDD3P3_CPU</text>
<text x="76.2" y="50.4">GPIO23</text>
<text x="109.2" y="52.9">+3.3V</text>
<text x="48.8" y="55.5">GPIO25</text>
<text x="48.8" y="58">GPIO26</text>
<text x="76.2" y="55.5">GPIO19</text>
<text x="76.2" y="58">GPIO22</text>
<text x="204.1" y="57.1" transform="rotate(-90 204.1 57.1)">R10</text>
<text x="206.3" y="57.9" transform="rotate(-90 206.3 57.9)">10K</text>
<text x="216.7" y="58">IPS6404L-SQ-SPN</text>
<text x="224.4" y="55.5">IC3</text>
<text x="246" y="55.5">+3.3V</text>
<text x="48.8" y="60.6">GPIO27</text>
<text x="48.8" y="63.1">MTMS</text>
<text x="48.8" y="65.6">MTDI</text>
<text x="76.2" y="65.6">GPIO21</text>
<text x="76.8" y="60.6">U0RXD</text>
<text x="77.1" y="63.1">U0TXD</text>
<text x="211.3" y="63.1">#CE</text>
<text x="211.3" y="65.6">SO/SIO[1]</text>
<text x="234.5" y="65.6">SIO[3]</text>
<text x="237" y="63.1">VDD</text>
<text x="251.4" y="62.1">C29</text>
<text x="257.7" y="62.1">0.1uF</text>
<text x="269.2" y="63.1">GND</text>
<text x="17" y="68.2">+3.3V</text>
<text x="48.8" y="68.2">VDD3P3_RTC</text>
<text x="48.8" y="70.7">MTCK</text>
<text x="76.2" y="68.2">VDDA_2</text>
<text x="76.5" y="70.7">XTAL_N</text>
<text x="109.2" y="68.2">+3.3VADC</text>
<text x="211.3" y="68.2">SIO[2]</text>
<text x="211.3" y="70.7">VSS</text>
<text x="231.4" y="70.7">SI/SIO[0]</text>
<text x="235.8" y="68.2">SCLK</text>
<text x="48.8" y="73.3">MTDO</text>
<text x="48.8" y="75.8">GPIO2</text>
<text x="76.2" y="75.8">VDDA_3</text>
<text x="76.6" y="73.3">XTAL_P</text>
<text x="109.2" y="75.8">+3.3VADC</text>
<text x="201.2" y="77.3">GND</text>
<text x="18.5" y="82.4">10K</text>
<text x="48.8" y="78.3">GPIO0</text>
<text x="48.8" y="80.9">GPIO4</text>
<text x="78.3" y="78.3">CAP2</text>
<text x="78.3" y="80.9">CAP1</text>
<text x="79.2" y="83.4">GND</text>
<text x="108.5" y="83.4">GND</text>
<text x="156.1" y="79.9">C24</text>
<text x="163" y="79.9">15pF</text>
<text x="14.3" y="89.8">+3.3VADC</text>
<text x="18.9" y="84.7">R1</text>
<text x="31.8" y="84.7">+3.3V</text>
<text x="39" y="89.8">+3.3V</text>
<text x="101.2" y="89.8">+3.3V</text>
<text x="112.1" y="89.8">+3.3VADC</text>
<text x="84.2" y="91">VDD_SDIO</text>
<text x="109.1" y="93.6">0R</text>
<text x="109.3" y="91">L2</text>
<text x="128.4" y="93.6">OV2640</text>
<text x="133.5" y="91">J1</text>
<text x="153.3" y="90.3">+3.3V</text>
<text x="19.1" y="98.1">C1</text>
<text x="25.4" y="98.1">C2</text>
<text x="25.4" y="102">0.1uF</text>
<text x="31.8" y="98.1">C5</text>
<text x="31.8" y="102">1uF</text>
<text x="41.9" y="98.1">C7</text>
<text x="41.9" y="102">0.1uF</text>
<text x="48.3" y="98.1">C8</text>
<text x="48.3" y="102">0.1uF</text>
<text x="54.6" y="98.1">C9</text>
<text x="54.6" y="102">0.1uF</text>
<text x="61" y="98.1">C10</text>
<text x="61" y="102">10uF</text>
<text x="67.3" y="98.1">C11</text>
<text x="67.3" y="102">10uF</text>
<text x="73.7" y="102">1uF</text>
<text x="73.7" y="98.1">C15</text>
<text x="88.9" y="102">1uF</text>
<text x="88.9" y="98.1">C17</text>
<text x="104.1" y="98.1">C18</text>
<text x="104.1" y="102">0.1uF</text>
<text x="116.8" y="98.1">C22</text>
<text x="116.8" y="102">0.1uF</text>
<text x="154.8" y="99.7">CSI_1.8V</text>
<text x="160.1" y="101.4">1K</text>
<text x="159.9" y="103.7">R9</text>
<text x="17" y="109.1">GND</text>
<text x="39.9" y="109.1">GND</text>
<text x="49.5" y="112.6">ANT1</text>
<text x="86.9" y="109.1">GND</text>
<text x="102.1" y="109.1">GND</text>
<text x="114.8" y="109.1">GND</text>
<text x="154.8" y="113.9">CSI_2.8V</text>
<text x="44" y="116.3" transform="rotate(-90 44 116.3)">FEED</text>
<text x="46.6" y="116.3" transform="rotate(-90 46.6 116.3)">GND</text>
<text x="49.5" y="115.2">AN2051-245</text>
<text x="37.7" y="126" transform="rotate(-90 37.7 126)">C6</text>
<text x="101.2" y="123.2" transform="rotate(-90 101.2 123.2)">R2</text>
<text x="103.5" y="123.9" transform="rotate(-90 103.5 123.9)">20K</text>
<text x="106.7" y="124.8">3nF</text>
<text x="106.7" y="121">C19</text>
<text x="24.1" y="129.1">2.7nH</text>
<text x="24.1" y="126.6">L1</text>
<text x="39.7" y="129.8" transform="rotate(-90 39.7 129.8)">2.4pF</text>
<text x="66.2" y="131.9">C14</text>
<text x="66.2" y="126.8">C13</text>
<text x="72.2" y="131.9">270pF</text>
<text x="72.2" y="126.8">270pF</text>
<text x="106.7" y="128.6">C20</text>
<text x="168.1" y="130.7">GND</text>
<text x="69.8" y="136.8">EN</text>
<text x="106.7" y="132.4">10nF</text>
<text x="20.8" y="138.3">GND</text>
<text x="69.3" y="142.3">JP1</text>
<text x="94" y="140.6">GND</text>
<text x="103.7" y="143.1">+3.3V</text>
<text x="104.6" y="139.5">GND</text>
<text x="143.1" y="141.8">+3.3V</text>
<text x="15" y="146.9">GND</text>
<text x="29.2" y="148.9">C4</text>
<text x="40.6" y="146.9">YSX321SL_40Mhz</text>
<text x="47.6" y="144.4">Y1</text>
<text x="29.2" y="152.8">12pF</text>
<text x="39.9" y="154.5">CRYSTAL_1</text>
<text x="39.9" y="152">GND_2</text>
<text x="47.6" y="152">CRYSTAL_2</text>
<text x="51.7" y="154.5">GND_1</text>
<text x="64.7" y="154">C12</text>
<text x="105" y="154.9" transform="rotate(-90 105 154.9)">R3</text>
<text x="107.3" y="155.7" transform="rotate(-90 107.3 155.7)">4K7</text>
<text x="110.1" y="154.9" transform="rotate(-90 110.1 154.9)">R4</text>
<text x="112.4" y="155.7" transform="rotate(-90 112.4 155.7)">4K7</text>
<text x="146.9" y="151.1" transform="rotate(-90 146.9 151.1)">R7</text>
<text x="149.2" y="151.9" transform="rotate(-90 149.2 151.9)">4K7</text>
<text x="63.7" y="157.8">12pF</text>
<text x="78.7" y="159.6">GND</text>
<text x="146.1" y="159.1">C23</text>
<text x="81.8" y="167.5">GND</text>
<text x="112.6" y="167.2">+3.3V</text>
<text x="146.1" y="162.9">0.1uF</text>
<text x="50.4" y="173.6">IC1</text>
<text x="144" y="168.2">GND</text>
<text x="45" y="176.1">W25Q32JVSSIQ</text>
<text x="83.8" y="174.3">C16</text>
<text x="83.8" y="178.2">0.1uF</text>
<text x="116.4" y="176.5" transform="rotate(-90 116.4 176.5)">R5</text>
<text x="118.7" y="177.3" transform="rotate(-90 118.7 177.3)">10K</text>
<text x="29.7" y="181.2">~{CS}</text>
<text x="29.7" y="183.7">DO_(IO1)</text>
<text x="51.8" y="183.7">~{HOLD_OR_}/RESET_(IO3)</text>
<text x="70.6" y="181.2">VCC</text>
<text x="96.5" y="181.2">VDD_SDIO</text>
<text x="115.6" y="184.5">C21</text>
<text x="29.7" y="186.3">~{WP_(IO2)}</text>
<text x="29.7" y="188.8">GND</text>
<text x="66.5" y="188.8">DI_(IO0)</text>
<text x="70.7" y="186.3">CLK</text>
<text x="115.6" y="188.3">0.1uF</text>
<text x="113.5" y="193.6">GND</text>
</g>
<g font-size="1.8" fill="#0f0f0f">
<text x="26.7" y="23.8">LNA_IN</text>
<text x="95.5" y="21.2">PSRAM_CS</text>
<text x="94.4" y="26.3">PSRAM_CLK</text>
<text x="97.3" y="28.9">SDIO_D2</text>
<text x="16.5" y="31.4">CSI_D4</text>
<text x="26.7" y="33.9">Sensor_CAPP</text>
<text x="26.7" y="31.4">Sensor_VP</text>
<text x="95.8" y="33.9">SDIO_CMD</text>
<text x="97.3" y="31.4">SDIO_D3</text>
<text x="130.8" y="30.1">CAM_PWR</text>
<text x="16.5" y="39">CSI_D5</text>
<text x="26.7" y="36.5">Sensor_CAPN</text>
<text x="26.7" y="39">Sensor_VN</text>
<text x="26.7" y="41.6">RST</text>
<text x="96.3" y="36.5">SDIO_CLK</text>
<text x="97.3" y="39">SDIO_D0</text>
<text x="97.3" y="41.6">SDIO_D1</text>
<text x="26.7" y="46.6">CSI_D7</text>
<text x="26.7" y="44.1">CSI_D6</text>
<text x="98.7" y="46.6">CSI_D1</text>
<text x="98.7" y="44.1">CSI_D0</text>
<text x="26.7" y="49.2">CAM_PWR</text>
<text x="26.7" y="51.7">LED</text>
<text x="94.9" y="49.2">CSI_HSYNC</text>
<text x="26.7" y="56.8">TWI_SDA</text>
<text x="26.7" y="54.3">CSI_VSYNC</text>
<text x="26.7" y="59.3">TWI_SCL</text>
<text x="96.3" y="56.8">CSI_PCLK</text>
<text x="98.7" y="54.3">CSI_D2</text>
<text x="98.9" y="59.3">U0RXD</text>
<text x="26.7" y="64.4">IO12</text>
<text x="26.7" y="61.9">IO14</text>
<text x="98.7" y="64.4">CSI_D3</text>
<text x="99.2" y="61.9">U0TXD</text>
<text x="190.5" y="64.4">SDIO_D0</text>
<text x="190.5" y="61.9">PSRAM_CS</text>
<text x="258.6" y="64.4">SDIO_D2</text>
<text x="26.7" y="69.5">IO13</text>
<text x="98.6" y="69.5">XTAL_N</text>
<text x="145.7" y="69.5">CSI_D1</text>
<text x="145.7" y="67">CSI_D2</text>
<text x="190.5" y="67">SDIO_D3</text>
<text x="255.7" y="67">PSRAM_CLK</text>
<text x="258.6" y="69.5">SDIO_D1</text>
<text x="16.5" y="77.1">CSI_MCLK</text>
<text x="26.7" y="72">IO15</text>
<text x="26.7" y="77.1">IO0</text>
<text x="26.7" y="74.6">IO2</text>
<text x="98.7" y="72">XTAL_P</text>
<text x="100.4" y="77.1">CAP2</text>
<text x="145.7" y="74.6">CSI_D0</text>
<text x="145.7" y="77.1">CSI_D4</text>
<text x="145.7" y="72">CSI_D3</text>
<text x="26.7" y="79.7">IO4</text>
<text x="100.4" y="79.7">CAP1</text>
<text x="143.3" y="79.7">CSI_PCLK</text>
<text x="145.7" y="82.2">CSI_D5</text>
<text x="143.1" y="89.8">CSI_MCLK</text>
<text x="145.7" y="87.3">CSI_D6</text>
<text x="145.7" y="92.4">CSI_D7</text>
<text x="139" y="100.1">16 CSI_HSYNC</text>
<text x="139" y="105.2">18 CSI_VSYNC</text>
<text x="144" y="107.6">CAM_RST</text>
<text x="144.7" y="110.1">TWI_SCL</text>
<text x="111.8" y="117.8">CAP2</text>
<text x="144.6" y="115.2">TWI_SDA</text>
<text x="15.2" y="121.6">LNA_IN</text>
<text x="111.8" y="125.4">CAP1</text>
<text x="53.3" y="126.7">Sensor_VP</text>
<text x="53.3" y="131.7">Sensor_CAPN</text>
<text x="79" y="126.7">Sensor_CAPP</text>
<text x="81.4" y="131.7">Sensor_VN</text>
<text x="53.3" y="139.4">IO0</text>
<text x="21.6" y="153.3">XTAL_N</text>
<text x="69.5" y="150.8">XTAL_P</text>
<text x="94" y="159.7">TWI_SCL</text>
<text x="114.2" y="159.7">TWI_SCL</text>
<text x="94" y="162.2">TWI_SDA</text>
<text x="114.2" y="162.2">TWI_SDA</text>
<text x="14" y="180">SDIO_CMD</text>
<text x="109.2" y="180">RST</text>
<text x="14" y="185.1">SDIO_D3</text>
<text x="14" y="182.5">SDIO_D0</text>
<text x="83.6" y="185.1">SDIO_CLK</text>
<text x="84.6" y="182.5">SDIO_D2</text>
<text x="84.6" y="187.6">SDIO_D1</text>
</g>
<g font-size="1.8" fill="#a90000">
<text x="45" y="21.3">1</text>
<text x="45" y="23.9">2</text>
<text x="85" y="21.3">25</text>
<text x="85" y="23.9">26</text>
<text x="200" y="22.6">3</text>
<text x="212.7" y="22.6">2</text>
<text x="250.8" y="22.6">3</text>
<text x="263.5" y="22.6">2</text>
<text x="45" y="26.4">3</text>
<text x="45" y="29">4</text>
<text x="85" y="26.4">27</text>
<text x="85" y="29">28</text>
<text x="158.5" y="27.4" transform="rotate(-90 158.5 27.4)">2</text>
<text x="206.8" y="29.9" transform="rotate(-90 206.8 29.9)">1</text>
<text x="257.6" y="29.9" transform="rotate(-90 257.6 29.9)">1</text>
<text x="45" y="31.5">5</text>
<text x="45" y="34">6</text>
<text x="85" y="31.5">29</text>
<text x="85" y="34">30</text>
<text x="151.7" y="30.2">1</text>
<text x="158.5" y="35" transform="rotate(-90 158.5 35)">3</text>
<text x="45" y="36.6">7</text>
<text x="45" y="39.1">8</text>
<text x="45" y="41.7">9</text>
<text x="85" y="36.6">31</text>
<text x="85" y="39.1">32</text>
<text x="85" y="41.7">33</text>
<text x="44.4" y="44.2">10</text>
<text x="44.4" y="46.7">11</text>
<text x="85" y="44.2">34</text>
<text x="85" y="46.7">35</text>
<text x="44.4" y="49.3">12</text>
<text x="44.4" y="51.8">13</text>
<text x="85" y="49.3">36</text>
<text x="85" y="51.8">37</text>
<text x="44.4" y="54.4">14</text>
<text x="44.4" y="56.9">15</text>
<text x="44.4" y="59.4">16</text>
<text x="85" y="54.4">38</text>
<text x="85" y="56.9">39</text>
<text x="85" y="59.4">40</text>
<text x="44.4" y="62">17</text>
<text x="44.4" y="64.5">18</text>
<text x="85" y="62">41</text>
<text x="85" y="64.5">42</text>
<text x="139.6" y="62">1</text>
<text x="139.6" y="64.5">2</text>
<text x="207.6" y="62">1</text>
<text x="207.6" y="64.5">2</text>
<text x="243.1" y="64.5">7</text>
<text x="243.1" y="62">8</text>
<text x="44.4" y="67.1">19</text>
<text x="44.4" y="69.6">20</text>
<text x="85" y="67.1">43</text>
<text x="85" y="69.6">44</text>
<text x="139.6" y="67.1">3</text>
<text x="139.6" y="69.6">4</text>
<text x="207.6" y="67.1">3</text>
<text x="207.6" y="69.6">4</text>
<text x="243.1" y="69.6">5</text>
<text x="243.1" y="67.1">6</text>
<text x="44.4" y="72.1">21</text>
<text x="44.4" y="74.7">22</text>
<text x="44.4" y="77.2">23</text>
<text x="85" y="72.1">45</text>
<text x="85" y="74.7">46</text>
<text x="85" y="77.2">47</text>
<text x="139.6" y="72.1">5</text>
<text x="139.6" y="74.7">6</text>
<text x="139.6" y="77.2">7</text>
<text x="44.4" y="79.8">24</text>
<text x="85" y="79.8">48</text>
<text x="85" y="82.3">49</text>
<text x="139.6" y="79.8">8</text>
<text x="139.6" y="82.3">9</text>
<text x="139" y="84.8">10</text>
<text x="139" y="87.4">11</text>
<text x="139" y="89.9">12</text>
<text x="139" y="92.5">13</text>
<text x="139" y="95">14</text>
<text x="139" y="97.5">15</text>
<text x="139" y="102.6">17</text>
<text x="139" y="107.7">19</text>
<text x="139" y="110.2">20</text>
<text x="139" y="112.8">21</text>
<text x="139" y="115.3">22</text>
<text x="139" y="117.9">23</text>
<text x="42.9" y="120.1" transform="rotate(-90 42.9 120.1)">1</text>
<text x="45.5" y="120.1" transform="rotate(-90 45.5 120.1)">2</text>
<text x="139" y="120.4">24</text>
<text x="36.1" y="153.4">1</text>
<text x="36.1" y="150.9">4</text>
<text x="60.3" y="153.4">2</text>
<text x="60.3" y="150.9">3</text>
<text x="26" y="180.1">1</text>
<text x="26" y="182.6">2</text>
<text x="26" y="185.2">3</text>
<text x="76.8" y="185.2">6</text>
<text x="76.8" y="182.6">7</text>
<text x="76.8" y="180.1">8</text>
<text x="26" y="187.7">4</text>
<text x="76.8" y="187.7">5</text>
</g>
<g font-size="1.8" fill="#0000c2">
<text x="127.4" y="39">Power</text>
<text x="178.1" y="84.9">PSRAM</text>
<text x="13" y="196.4">MCU_Core</text>
<text x="19.6" y="194.9">GND</text>
<text x="127.3" y="196.4">OV2640</text>
</g>
<g font-size="1.8" fill="#009600">
<text x="156.1" y="95.1">C25</text>
<text x="137.2" y="154.6">CAM_RST</text>
</g>
</svg>
